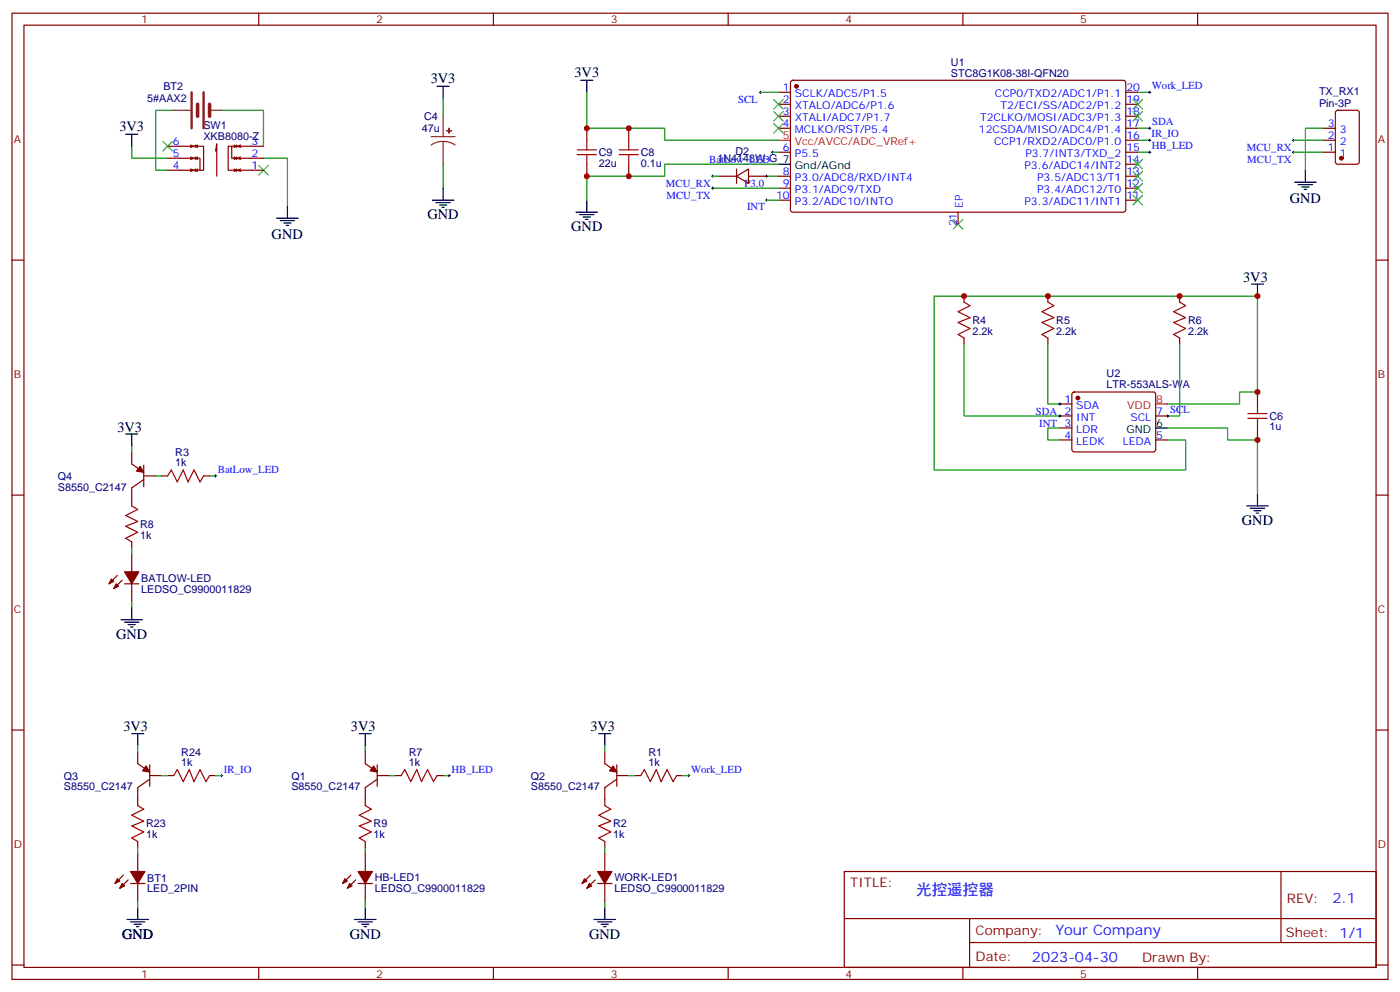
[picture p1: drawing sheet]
<svg xmlns="http://www.w3.org/2000/svg" width="412mm" height="292mm" viewBox="0 0 412 292" stroke-linecap="round" stroke-linejoin="round" font-family="sans-serif">
<g fill="none" stroke="#870000" stroke-width=".35">
<path d="M3.5 3.9h405.4v284.3h-405.4zM7.1 7.4h398.2v277.3h-398.2zM76.2 3.9v3.5M145.3 3.9v3.5M214.5 3.9v3.5M283.6 3.9v3.5M352.8 3.9v3.5M172.9 37.7v3.6M185.2 37.7v3.6M229.3 37.7h3.5M229.3 27.2h3.5M229.3 30.7h3.5"/>
<path d="M229.3 34.2h3.5M233.1 23.8l.4-.2 97.7 .1 .4 .6-.1 37.7-.6 .4h-97.6l-.5-.7v-37.4zM331.6 37.7h3.5M331.6 27.2h3.5M331.6 30.7h3.5M331.6 34.2h3.5M389.8 37.7h3.5M393.6 32.7l.5-.2h5.6l.6 .4 .1 14.7-.5 .7h-5.8l-.7-.4-.1-14.7zM49.4 43h7.7l-1 .4M49.4 46.6h7.7l-1 .3M49.4 50.1h7.7l-1 .3M56.1 42.7l1 .3"/>
<path d="M56.1 46.2l1 .4M56.1 49.7l1 .4M57.5 42.7v.7M57.5 46.2v.7M57.5 49.7v.7M57.5 46.6l.7 .3M57.5 43l.7 .4M57.5 50.1l.7 .3M58.2 46.2l-.7 .4h1.4v3.5h-1.4M58.2 42.7l-.7 .3h2.5v7.1h-1.1M58.2 49.7l-.7 .4M63.5 44.4l.4-2.1v9.6"/>
<path d="M68.3 43h-1.1v7.1h2.5l-.7 .3M69 46.2l.7 .4M69 49.7l.7 .4M69 42.7l.7 .3M69.7 43h-1.4v3.6h1.4l-.7 .3M69.7 42.7v.7M69.7 46.2v.7M69.7 49.7v.7M69.7 43l-.7 .4M70.9 42.7l-1.1 .3M70.9 46.2l-1.1 .4M70.9 49.7l-1.1 .4"/>
<path d="M77.6 43h-7.8l1.1 .4M77.6 46.6h-7.8l1.1 .3M77.6 50.1h-7.8l1.1 .3M172.9 48.3v3.6M185.2 48.3v3.6M211.7 51.9h5.3M217 51.9l3.5-2.2v4.3zM217 49.7v4.3M220.5 51.9h5.3M229.3 44.8h3.5M229.3 51.9h3.5M229.3 55.4h3.5"/>
<path d="M229.3 58.9h3.5M331.6 44.8h3.5M331.6 41.3h3.5M331.6 51.9h3.5M331.6 55.4h3.5M331.6 58.9h3.5M331.6 48.3h3.5M389.8 44.8h3.5M389.8 41.3h3.5M3.5 76.6h3.6M282.2 62.4v3.6M405.3 76.6h3.6"/>
<path d="M284 87.1v1.8M284 99.5v1.7M308.7 87.1v1.8M308.7 99.5v1.7M347.5 87.1v1.8M347.5 99.5v1.7M312.2 118.9h3.5M316 115.6l.4-.2h23.3l.5 .2 .2 .5v16.5l-.7 .4-23.5-.1-.5-.6v-16.2zM370.4 115.4v3.5M38.8 133v3.5l3.5 2.5M42.3 136.9v6.3M312.2 122.4h3.5"/>
<path d="M312.2 125.9h3.5M312.2 129.5h3.5M340.4 122.4h3.6M340.4 129.5h3.6M370.4 125.9v3.6M3.5 145.7h3.6M38.8 159.5v1.7M42.3 141.1l-3.5 2.5v5.3M42.3 140.1h3.6M47.6 140.1h1.8M60 140.1h1.7M405.3 145.7h3.6"/>
<path d="M34.6 169.3l-2.5 2.5M36 170.7l-2.5 2.5M36.7 171.8h4.2M38.8 163v5.3M38.8 171.8v5.3M3.5 214.8h3.6M405.3 214.8h3.6M40.6 221.2v3.5l3.5 2.5M44.1 228.2h3.5M44.1 229.3l-3.5 2.5v5.3M44.1 225.1v6.3M49.4 228.2h1.8"/>
<path d="M61.7 228.2h1.8M107.6 221.2v3.5l3.5 2.5M111.1 228.2h3.6M111.1 229.3l-3.5 2.5v5.3M111.1 225.1v6.3M116.4 228.2h1.8M128.8 228.2h1.7M178.2 221.2v3.5l3.5 2.5M181.7 229.3l-3.5 2.5v5.3M181.7 228.2h3.5M181.7 225.1v6.3M187 228.2h1.7"/>
<path d="M199.3 228.2h1.8M36.3 257.5l-2.4 2.5M37.7 258.9l-2.4 2.5M38.5 260h4.2M40.6 247.6v1.8M40.6 251.2v5.3M40.6 260v5.3M103.4 257.5l-2.5 2.5M104.8 258.9l-2.5 2.5M105.5 260h4.2M107.6 247.6v1.8M107.6 251.2v5.3"/>
<path d="M107.6 260v5.3M173.9 257.5l-2.5 2.5M175.3 258.9l-2.4 2.5M176 260h4.3M178.2 247.6v1.8M178.2 251.2v5.3M178.2 260v5.3M248.7 256.5h156.6v28.2h-156.6zM377.3 256.5v20.9M248.7 270.3h156.5M285.6 277.4h119.6M285.6 270.3v14.1"/>
<path d="M3.5 284h3.6M76.2 284.7v3.5M145.3 284.7v3.5M214.5 284.7v3.5M283.6 284.7v3.5M352.8 284.7v3.5M405.3 284h3.6"/>
</g>
<g fill="none" stroke="#000" stroke-width=".29">
<path d="M223.7 27.2h.7M224 26.8v.7M338.3 27.2h.7M338.3 37.7h.7M338.7 26.8v.7M338.7 37.4v.7M209.5 51.9h.8M209.5 55.4h.8M209.9 51.5v.7M209.9 55v.7M225.4 51.9h.7M225.4 58.9h.7"/>
<path d="M225.8 51.5v.7M225.8 58.6v.7M227.2 44.8h.7M227.5 44.4v.8M338.3 41.3h.7M338.3 44.8h.7M338.7 40.9v.7M338.7 44.4v.8M380.6 41.3h.8M380.6 44.8h.8M381 40.9v.7M381 44.4v.8"/>
<path d="M311.9 118.9h.7M312.2 118.5v.7M63.5 139.7v.7M311.9 122.4h.7M312.2 122.1v.7M343.6 122.4h.7M344 122.1v.7M63.1 140.1h.8M64.9 228.2h.7M65.3 227.9v.7M131.9 228.2h.7M132.3 227.9v.7"/>
<path d="M202.5 228.2h.7M202.8 227.9v.7"/>
</g>
<g fill="none" stroke="#008700" stroke-width=".35">
<path d="M51.2 32.5h-5.3v17.6h3.5M65.3 32.5h12.3v10.5M130.5 28.9v5.3M172.9 27.2v10.5h22.9v3.6h33.5M224 27.2h5.3M335.1 37.7h3.6M335.1 27.2h3.6M389.8 37.7h-5.3v12.4M38.8 43v3.6h10.6M77.6 46.6h7.1v14.1M130.5 48.3v7.1M209.9 51.9h1.8"/>
<path d="M209.9 55.4h19.4M225.8 51.9h3.5M225.8 58.9h3.5M227.5 44.8h1.8M229.3 48.3h-33.5v3.6h-22.9v7M335.1 44.8h3.6M335.1 41.3h3.6M381 44.8h8.8M381 41.3h8.8M284 101.2v21.2h28.2M308.7 101.2v17.7h3.5M344 118.9h21.1v-3.5h5.3v-28.3h-95.2v51.2h74v-8.8h-5.2"/>
<path d="M347.5 101.2v21.2h-3.5M38.8 131.2v1.8M312.2 125.9h-3.5v3.6h3.5M344 125.9h17.6v3.6h8.8v15.8M45.9 140.1h1.7M61.7 140.1h1.8M38.8 161.2v1.8M38.8 177.1v1.8M40.6 219.4v1.8M107.6 219.4v1.8M178.2 219.4v1.8M47.6 228.2h1.8"/>
<path d="M63.5 228.2h1.8M114.7 228.2h1.7M130.5 228.2h1.8M185.2 228.2h1.8M201.1 228.2h1.7M40.6 249.4v1.8M107.6 249.4v1.8M178.2 249.4v1.8M40.6 265.3v1.8M107.6 265.3v1.8M178.2 265.3v1.8"/>
</g>
<g fill="none" stroke="#000" stroke-width=".35">
<path d="M37 39.5h3.6M38.8 39.5v3.5M128.8 25.4h3.5M130.5 25.4v3.5M171.1 23.6h3.5M172.9 23.6v3.6M127.4 58.9h6.3M128.4 59.6h4.2M130.5 55.4v3.5M172.9 58.9v3.5M229.3 48.3h3.5M381.4 53.6h6.3"/>
<path d="M382.4 54.3h4.2M383.5 55h2.1M384.2 55.7h.7M384.5 50.1v3.5M81.5 64.2h6.3M82.5 64.9h4.3M83.6 65.6h2.1M84.3 66.3h.7M84.7 60.7v3.5M129.5 60.3h2.1M130.2 61h.7M169.7 62.4h6.3"/>
<path d="M170.7 63.1h4.3M171.8 63.9h2.1M172.5 64.6h.7M368.7 83.6h3.5M370.4 83.6v3.5M37 127.7h3.6M38.8 127.7v3.5M340.4 125.9h3.6M367.2 148.9h6.4M368.3 149.6h4.2M369.4 150.3h2.1M370.1 151h.7"/>
<path d="M370.4 145.3v3.6M38.8 178.9v3.5M35.6 182.4h6.4M36.7 183.1h4.2M37.7 183.8h2.2M38.5 184.5h.7M38.8 215.9h3.5M40.6 215.9v3.5M105.8 215.9h3.6M107.6 215.9v3.5M176.4 215.9h3.5M178.2 215.9v3.5"/>
<path d="M37.4 270.6h6.3M38.5 271.3h4.2M39.5 272h2.1M40.2 272.7h.7M40.6 267.1v3.5M104.4 270.6h6.4M105.5 271.3h4.2M106.5 272h2.2M107.2 272.7h.7M107.6 267.1v3.5M175 270.6h6.3M176 271.3h4.3"/>
<path d="M177.1 272h2.1M177.8 272.7h.7M178.2 267.1v3.5"/>
</g>
<path d="M51.2 32.5h4.9M61.7 32.5h3.6M130.5 34.2v6M127 40.2h7.1M130.5 41.6l-1.8 .3-1.7 .8M130.5 41.6l1.9 .3 1.7 .8M130.5 41.6v6.7" fill="none" stroke="#8c2424" stroke-width=".35"/>
<g fill="#8c2424" stroke="#8c2424" stroke-width=".35">
<path d="M131.6 38.5h1.4z"/>
<path d="M132.3 37.7v1.5z"/>
</g>
<g fill="none" stroke="#3c3" stroke-width=".35">
<path d="M227.9 29.3l2.8 2.8M227.9 32.8l2.8 2.8M227.9 36.3l2.8 2.9M230.7 29.3l-2.8 2.8M230.7 32.8l-2.8 2.8M230.7 36.3l-2.8 2.9M333.7 29.3l2.8 2.8M333.7 32.8l2.8 2.8M336.5 29.3l-2.8 2.8M336.5 32.8l-2.8 2.8M48 41.6l2.8 2.8M50.8 41.6l-2.8 2.8"/>
<path d="M76.2 48.7l2.8 2.8M79 48.7l-2.8 2.8M333.7 46.9l2.8 2.8M333.7 50.4l2.8 2.9M333.7 54l2.8 2.8M333.7 57.5l2.8 2.8M336.5 46.9l-2.8 2.8M336.5 50.4l-2.8 2.9M336.5 54l-2.8 2.8M336.5 57.5l-2.8 2.8M280.8 64.6l2.8 2.8M283.6 64.6l-2.8 2.8"/>
</g>
<path d="M56.4 27.2v10.5M60 27.2v10.5" fill="none" stroke="#8c2424" stroke-width=".71"/>
<path d="M58.2 30.7v3.5M61.7 30.7v3.5" fill="none" stroke="#8c2424" stroke-width="1.1"/>
<g fill="#870000" stroke="#870000" stroke-width=".35">
<path d="M180.6 225.4l1.1 1.8-2.1-.4z"/>
<path d="M43 225.4l1.1 1.8-2.1-.4z"/>
<path d="M38.5 256.5h4.2l-2.1 3.5z"/>
<path d="M36 260l.7 .7-1.4 .7z"/>
<path d="M34.6 258.6l.7 .7-1.4 .7z"/>
<path d="M110.1 225.4l1 1.8-2.1-.4z"/>
<path d="M105.5 256.5h4.2l-2.1 3.5z"/>
<path d="M103 260l.7 .7-1.4 .7z"/>
<path d="M101.6 258.6l.7 .7-1.4 .7z"/>
<path d="M176 256.5h4.3l-2.1 3.5z"/>
<path d="M173.6 260l.7 .7-1.4 .7z"/>
<path d="M172.2 258.6l.7 .7-1.5 .7z"/>
<path d="M36.7 168.3h4.2l-2.1 3.5z"/>
<path d="M34.2 171.8l.7 .7-1.4 .7z"/>
<path d="M32.8 170.4l.7 .7-1.4 .7z"/>
<path d="M41.3 137.2l1 1.8-2.1-.4z"/>
<circle cx="317.5" cy="117.1" r=".53"/>
<circle cx="395.1" cy="46.6" r=".53"/>
<circle cx="234.6" cy="25.4" r=".53"/>
</g>
<g fill="none" stroke="#a10000" stroke-width=".35">
<path d="M170 45.5h5.7M170 44.1h5.7M172.9 41.3v2.8M172.9 45.5v2.8M182.4 45.5h5.6M182.4 44.1h5.6M185.2 41.3v2.8M185.2 45.5v2.8M284 88.9l1.8 1.1-3.6 1.7 3.6 1.8-3.6 1.4 3.6 1.8-3.6 1.7 1.8 1.1M308.7 88.9l1.7 1.1-3.5 1.7 3.5 1.8-3.5 1.4 3.5 1.8-3.5 1.7 1.8 1.1M347.5 88.9l1.7 1.1-3.5 1.7 3.5 1.8-3.5 1.4 3.5 1.8-3.5 1.7 1.8 1.1M370.4 118.9v2.8"/>
<path d="M367.6 123.1h5.6M367.6 121.7h5.6M370.4 123.1v2.8M38.8 148.9l1.8 1-3.6 1.8 3.6 1.8-3.6 1.4 3.6 1.7-3.6 1.8 1.8 1.1M49.4 140.1l1-1.8 1.8 3.5 1.8-3.5 1.4 3.5 1.7-3.5 1.8 3.5 1.1-1.7M40.6 237.1l1.7 1-3.5 1.8 3.5 1.8-3.5 1.4 3.5 1.7-3.5 1.8 1.8 1M51.2 228.2l1-1.7 1.8 3.5 1.7-3.5 1.4 3.5 1.8-3.5 1.8 3.5 1-1.8M107.6 237.1l1.8 1-3.6 1.8 3.6 1.8-3.6 1.4 3.6 1.7-3.6 1.8 1.8 1M118.2 228.2l1-1.7 1.8 3.5 1.8-3.5 1.4 3.5 1.7-3.5 1.8 3.5 1.1-1.8M178.2 237.1l1.7 1-3.5 1.8 3.5 1.8-3.5 1.4 3.5 1.7-3.5 1.8 1.8 1M188.7 228.2l1.1-1.7 1.8 3.5 1.7-3.5 1.4 3.5 1.8-3.5 1.8 3.5 1-1.8"/>
</g>
<path d="M229.3 41.3h3.5M340.4 118.9h3.6" fill="none" stroke="#f00" stroke-width=".35"/>
<g fill="#c00">
<circle cx="185.2" cy="37.7" r=".88"/>
<circle cx="185.2" cy="51.9" r=".88"/>
<circle cx="370.4" cy="129.5" r=".88"/>
<circle cx="370.4" cy="115.4" r=".88"/>
<circle cx="308.7" cy="87.1" r=".88"/>
<circle cx="370.4" cy="87.1" r=".88"/>
<circle cx="347.5" cy="87.1" r=".88"/>
<circle cx="284" cy="87.1" r=".88"/>
<circle cx="172.9" cy="51.9" r=".88"/>
<circle cx="172.9" cy="37.7" r=".88"/>
</g>
<text font-size="4.6" fill="#00f" x="269.9" y="263.5">光控遥控器</text>
<g font-size="4.2">
<text x="169.2" y="22.6">3V3</text>
<text x="126.9" y="24.3">3V3</text>
<text x="35.2" y="38.4">3V3</text>
<text x="379.9" y="59.7">GND</text>
<text x="125.9" y="64.6">GND</text>
<text x="80" y="70.4">GND</text>
<text x="168.3" y="68.1">GND</text>
<text x="366.2" y="82.9">3V3</text>
<text x="34.6" y="127">3V3</text>
<text x="365.8" y="154.5">GND</text>
<text x="34.2" y="188">GND</text>
<text x="36.3" y="215.2">3V3</text>
<text x="103.4" y="215.2">3V3</text>
<text x="173.9" y="215.2">3V3</text>
<text x="36" y="276.2">GND</text>
<text x="103" y="276.2">GND</text>
<text x="173.6" y="276.2">GND</text>
</g>
<g font-size="4.2" fill="#00f">
<text x="392.5" y="265.7">2.1</text>
<text x="310.9" y="275.3">Your Company</text>
<text x="304" y="283.1">2023-04-30</text>
</g>
<g font-size="3.9" fill="#800">
<text x="250.5" y="261.1">TITLE:</text>
<text x="379.1" y="265.7">REV:</text>
<text x="287.4" y="275.3">Company:</text>
<text x="378.7" y="275.9">Sheet: 1/1</text>
<text x="287.4" y="282.9">Date:</text>
<text x="336.4" y="283">Drawn By:</text>
</g>
<g font-size="3.2" fill="#800">
<text x="41.6" y="6.9">1</text>
<text x="110.8" y="6.9">2</text>
<text x="179.9" y="6.9">3</text>
<text x="249.1" y="6.9">4</text>
<text x="318.2" y="6.9">5</text>
<text x="4.1" y="42">A</text>
<text x="405.9" y="42">A</text>
<text x="4.1" y="111.1">B</text>
<text x="405.9" y="111.1">B</text>
<text x="4.1" y="180.3">C</text>
<text x="405.9" y="180.3">C</text>
<text x="4.1" y="249.4">D</text>
<text x="405.9" y="249.4">D</text>
<text x="41.6" y="287.7">1</text>
<text x="110.8" y="287.7">2</text>
<text x="179.9" y="287.7">3</text>
<text x="249.1" y="287.7">4</text>
<text x="318.2" y="287.7">5</text>
</g>
<g font-size="3.2" fill="#000080">
<text x="280.1" y="22.6">STC8G1K08-38I-QFN20</text>
<text x="280.1" y="19.4">U1</text>
<text x="48.1" y="26.5">BT2</text>
<text x="388.5" y="28">TX_RX1</text>
<text x="43.3" y="30.1">5#AAX2</text>
<text x="124.9" y="35.4">C4</text>
<text x="388.5" y="31.4">Pin-3P</text>
<text x="59.9" y="41.3">XKB8080-Z</text>
<text x="59.9" y="38.1">SW1</text>
<text x="124.3" y="38.9">47u</text>
<text x="176.4" y="45.9">C9</text>
<text x="188.7" y="45.9">C8</text>
<text x="211.4" y="47.7">1N4148W-G 7</text>
<text x="216.6" y="45.6">D2</text>
<text x="176.4" y="49">22u</text>
<text x="188.7" y="49">0.1u</text>
<text x="286.5" y="95.4">R4</text>
<text x="311.1" y="95.4">R5</text>
<text x="350" y="95.4">R6</text>
<text x="286.5" y="98.5">2.2k</text>
<text x="311.1" y="98.5">2.2k</text>
<text x="350" y="98.5">2.2k</text>
<text x="326" y="111">U2</text>
<text x="326" y="114.2">LTR-553ALS-WA</text>
<text x="373.9" y="123.5">C6</text>
<text x="373.9" y="126.6">1u</text>
<text x="51.6" y="137.2">1k</text>
<text x="51.6" y="134.3">R3</text>
<text x="17.1" y="141.2">Q4</text>
<text x="17.1" y="144.4">S8550_C2147</text>
<text x="41.3" y="155.3">R8</text>
<text x="41.3" y="158.5">1k</text>
<text x="41.6" y="171.2">BATLOW-LED</text>
<text x="41.6" y="174.4">LEDSO_C9900011829</text>
<text x="53.4" y="225.4">1k</text>
<text x="53.4" y="222.5">R24</text>
<text x="120.4" y="225.4">1k</text>
<text x="120.4" y="222.5">R7</text>
<text x="191" y="225.4">1k</text>
<text x="191" y="222.5">R1</text>
<text x="18.8" y="232.6">S8550_C2147</text>
<text x="18.8" y="229.4">Q3</text>
<text x="85.8" y="232.6">S8550_C2147</text>
<text x="85.8" y="229.4">Q1</text>
<text x="156.4" y="232.6">S8550_C2147</text>
<text x="156.4" y="229.4">Q2</text>
<text x="43" y="243.5">R23</text>
<text x="110.1" y="243.5">R9</text>
<text x="180.6" y="243.5">R2</text>
<text x="43" y="246.7">1k</text>
<text x="110.1" y="246.7">1k</text>
<text x="180.6" y="246.7">1k</text>
<text x="43.4" y="262.5">LED_2PIN</text>
<text x="43.4" y="259.4">BT1</text>
<text x="110.4" y="262.6">LEDSO_C9900011829</text>
<text x="110.4" y="259.4">HB-LED1</text>
<text x="181" y="262.6">LEDSO_C9900011829</text>
<text x="181" y="259.4">WORK-LED1</text>
</g>
<g font-size="3.2" fill="#00f">
<text x="230.6" y="26.8">1</text>
<text x="234.1" y="28.6">SCLK/ADC5/P1.5</text>
<text x="293.1" y="28.6">CCP0/TXD2/ADC1/P1.1</text>
<text x="331.8" y="26.8">20</text>
<text x="339.3" y="26.3">Work_LED</text>
<text x="217.4" y="30.3">SCL</text>
<text x="230.6" y="30.3">2</text>
<text x="230.6" y="33.9">3</text>
<text x="234.1" y="32.1">XTALO/ADC6/P1.6</text>
<text x="234.1" y="35.6">XTALI/ADC7/P1.7</text>
<text x="288.7" y="35.6">T2CLKO/MOSI/ADC3/P1.3</text>
<text x="294.7" y="32.1">T2/ECI/SS/ADC2/P1.2</text>
<text x="331.8" y="33.9">18</text>
<text x="331.8" y="30.3">19</text>
<text x="230.6" y="37.4">4</text>
<text x="234.1" y="39.2">MCLKO/RST/P5.4</text>
<text x="288.3" y="39.2">12CSDA/MISO/ADC4/P1.4</text>
<text x="331.8" y="40.9">16</text>
<text x="331.8" y="37.4">17</text>
<text x="339.2" y="40.4">IR_IO</text>
<text x="339.4" y="36.7">SDA</text>
<text x="391.2" y="40.9">2</text>
<text x="391.2" y="37.4">3</text>
<text x="394.7" y="39.2">3</text>
<text x="50.9" y="42.7">6</text>
<text x="50.9" y="46.2">5</text>
<text x="74.1" y="42.7">3</text>
<text x="74.1" y="46.2">2</text>
<text x="208.9" y="47.9">BatLow_LED</text>
<text x="230.6" y="44.4">6</text>
<text x="234.1" y="46.2">P5.5</text>
<text x="292.8" y="42.7">CCP1/RXD2/ADC0/P1.0</text>
<text x="302" y="46.2">P3.7/INT3/TXD_2</text>
<text x="331.8" y="48">14</text>
<text x="331.8" y="44.4">15</text>
<text x="339.3" y="43.9">HB_LED</text>
<text x="367.3" y="44.4">MCU_RX</text>
<text x="367.4" y="47.9">MCU_TX</text>
<text x="391.2" y="44.4">1</text>
<text x="394.7" y="46.2">1</text>
<text x="394.7" y="42.7">2</text>
<text x="50.9" y="49.7">4</text>
<text x="74.1" y="49.7">1</text>
<text x="230.6" y="51.5">8</text>
<text x="234.1" y="53.3">P3.0/ADC8/RXD/INT4</text>
<text x="301.8" y="49.7">P3.6/ADC14/INT2</text>
<text x="305.5" y="53.3">P3.5/ADC13/T1</text>
<text x="331.8" y="51.5">13</text>
<text x="196.2" y="55">MCU_RX</text>
<text x="196.3" y="58.5">MCU_TX</text>
<text x="219.3" y="55">P3.0</text>
<text x="228.6" y="58.6">10</text>
<text x="230.6" y="55">9</text>
<text x="234.1" y="56.8">P3.1/ADC9/TXD</text>
<text x="305.5" y="56.8">P3.4/ADC12/T0</text>
<text x="331.8" y="58.6">11</text>
<text x="331.8" y="55">12</text>
<text x="220.1" y="61.9">INT</text>
<text x="234.1" y="60.3">P3.2/ADC10/INTO</text>
<text x="283.6" y="61.1" transform="rotate(-90 283.6 61.1)">EP</text>
<text x="301.8" y="60.3">P3.3/ADC11/INT1</text>
<text x="281.9" y="66.7" transform="rotate(-90 281.9 66.7)">21</text>
<text x="313.5" y="118.5">1</text>
<text x="305.1" y="122.1">SDA 2</text>
<text x="306.1" y="125.6">INT 3</text>
<text x="317" y="120.3">SDA</text>
<text x="317" y="123.8">INT</text>
<text x="333" y="123.8">SCL</text>
<text x="340.6" y="122.1">7 SCL</text>
<text x="313.5" y="129.1">4</text>
<text x="317" y="127.4">LDR</text>
<text x="317" y="130.9">LEDK</text>
<text x="330.7" y="130.9">LEDA</text>
<text x="340.6" y="129.1">5</text>
<text x="64.2" y="139.2">BatLow_LED</text>
<text x="66" y="227.4">IR_IO</text>
<text x="133" y="227.4">HB_LED</text>
<text x="203.6" y="227.4">Work_LED</text>
</g>
<g font-size="3.2" fill="#f00">
<text x="230.6" y="40.9">5</text>
<text x="234.1" y="42.7">Vcc/AVCC/ADC_VRef+</text>
<text x="340.6" y="118.5">8</text>
<text x="332.1" y="120.3">VDD</text>
</g>
<g font-size="3.2">
<text x="234.1" y="49.7">Gnd/AGnd</text>
<text x="340.6" y="125.6">6</text>
<text x="331.8" y="127.4">GND</text>
</g>
</svg>
